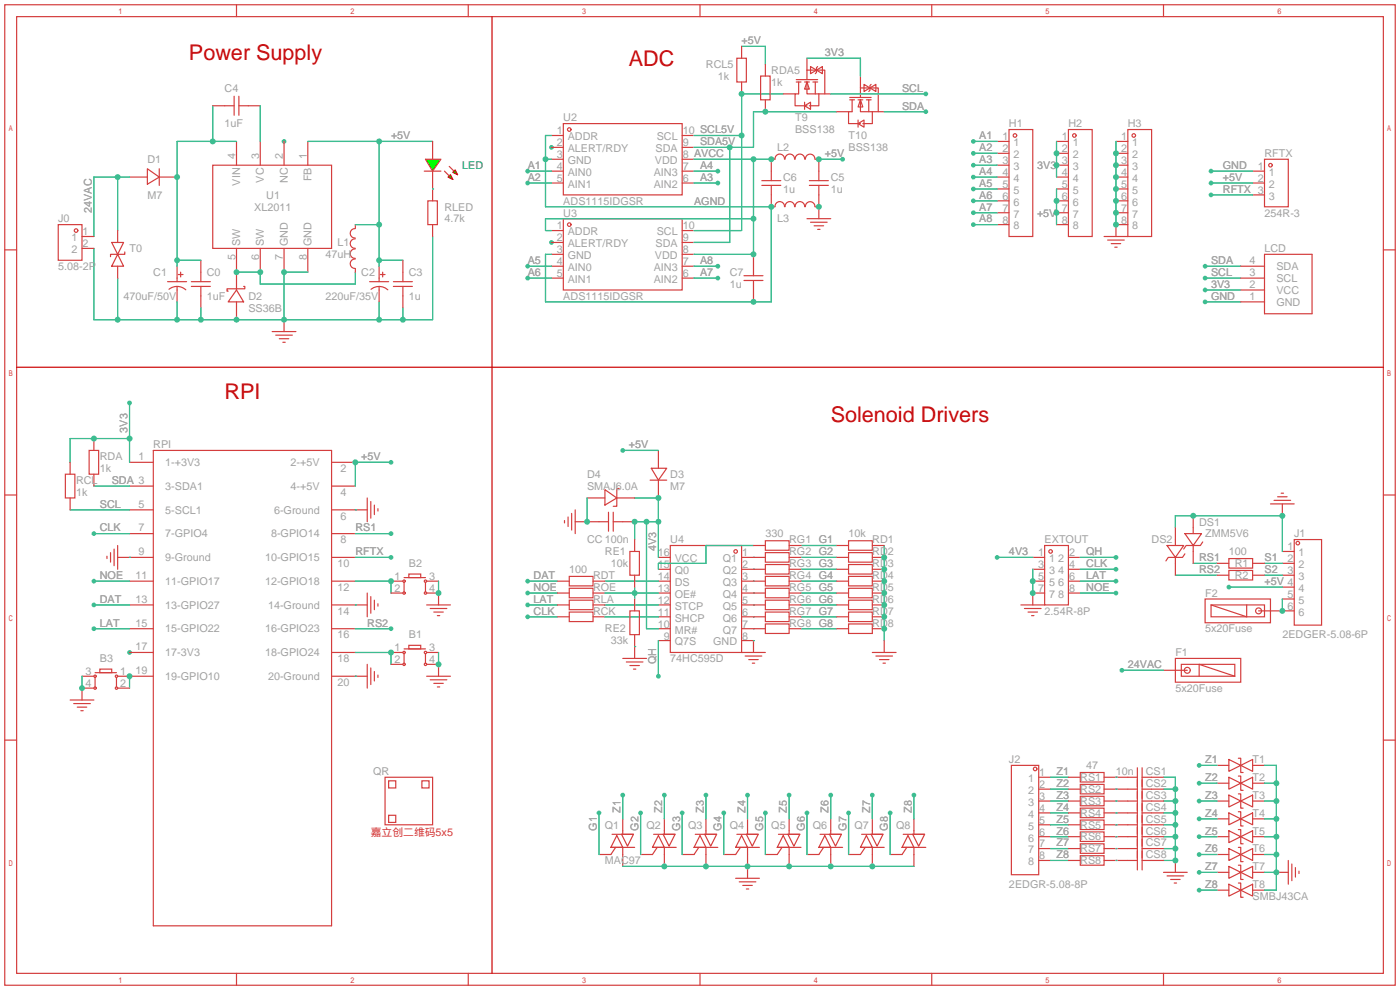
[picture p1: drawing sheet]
<svg xmlns="http://www.w3.org/2000/svg" width="299mm" height="212mm" viewBox="0 0 299 212" stroke-linecap="round" stroke-linejoin="round" font-family="sans-serif">
<g fill="#3dbd91">
<circle cx="60.7" cy="30.2" r=".51"/>
<circle cx="117.9" cy="31.5" r=".51"/>
<circle cx="117.9" cy="51.8" r=".51"/>
<circle cx="27.7" cy="139.4" r=".51"/>
<circle cx="133.1" cy="169.9" r=".51"/>
<circle cx="142" cy="169.9" r=".51"/>
<circle cx="150.9" cy="169.9" r=".51"/>
<circle cx="159.8" cy="169.9" r=".51"/>
<circle cx="168.7" cy="169.9" r=".51"/>
<circle cx="177.5" cy="169.9" r=".51"/>
<circle cx="186.4" cy="169.9" r=".51"/>
<circle cx="195.3" cy="169.9" r=".51"/>
<circle cx="128" cy="173.7" r=".51"/>
<circle cx="136.9" cy="173.7" r=".51"/>
<circle cx="145.8" cy="173.7" r=".51"/>
<circle cx="154.7" cy="173.7" r=".51"/>
<circle cx="163.6" cy="173.7" r=".51"/>
<circle cx="172.5" cy="173.7" r=".51"/>
<circle cx="181.4" cy="173.7" r=".51"/>
<circle cx="190.2" cy="173.7" r=".51"/>
<circle cx="133.1" cy="96.3" r=".51"/>
<circle cx="256.3" cy="163.6" r=".51"/>
<circle cx="256.3" cy="167.4" r=".51"/>
<circle cx="256.3" cy="171.2" r=".51"/>
<circle cx="256.3" cy="175" r=".51"/>
<circle cx="256.3" cy="178.8" r=".51"/>
<circle cx="256.3" cy="182.6" r=".51"/>
<circle cx="256.3" cy="186.4" r=".51"/>
<circle cx="256.3" cy="190.2" r=".51"/>
<circle cx="112.8" cy="36.6" r=".51"/>
<circle cx="112.8" cy="39.1" r=".51"/>
<circle cx="153.4" cy="39.1" r=".51"/>
<circle cx="153.4" cy="36.6" r=".51"/>
<circle cx="112.8" cy="56.9" r=".51"/>
<circle cx="112.8" cy="59.4" r=".51"/>
<circle cx="153.4" cy="56.9" r=".51"/>
<circle cx="153.4" cy="59.4" r=".51"/>
<circle cx="180.1" cy="34" r=".51"/>
<circle cx="262.6" cy="125.5" r=".51"/>
<circle cx="112.8" cy="124.2" r=".51"/>
<circle cx="112.8" cy="126.7" r=".51"/>
<circle cx="112.8" cy="129.3" r=".51"/>
<circle cx="112.8" cy="131.8" r=".51"/>
<circle cx="27.7" cy="86.1" r=".51"/>
<circle cx="20.1" cy="114" r=".51"/>
<circle cx="20.1" cy="124.2" r=".51"/>
<circle cx="20.1" cy="129.3" r=".51"/>
<circle cx="20.1" cy="134.4" r=".51"/>
<circle cx="83.6" cy="98.8" r=".51"/>
<circle cx="83.6" cy="114" r=".51"/>
<circle cx="83.6" cy="119.1" r=".51"/>
<circle cx="83.6" cy="134.4" r=".51"/>
<circle cx="208" cy="30.2" r=".51"/>
<circle cx="208" cy="32.8" r=".51"/>
<circle cx="208" cy="35.3" r=".51"/>
<circle cx="208" cy="37.8" r=".51"/>
<circle cx="208" cy="42.9" r=".51"/>
<circle cx="208" cy="40.4" r=".51"/>
<circle cx="208" cy="45.5" r=".51"/>
<circle cx="208" cy="48" r=".51"/>
<circle cx="140.7" cy="144.5" r=".51"/>
<circle cx="213.1" cy="119.1" r=".51"/>
<circle cx="238.5" cy="119.1" r=".51"/>
<circle cx="238.5" cy="121.7" r=".51"/>
<circle cx="238.5" cy="124.2" r=".51"/>
<circle cx="238.5" cy="126.7" r=".51"/>
<circle cx="258.8" cy="36.6" r=".51"/>
<circle cx="258.8" cy="39.1" r=".51"/>
<circle cx="258.8" cy="41.7" r=".51"/>
<circle cx="257.6" cy="56.9" r=".51"/>
<circle cx="257.6" cy="59.4" r=".51"/>
<circle cx="257.6" cy="62" r=".51"/>
<circle cx="257.6" cy="64.5" r=".51"/>
<circle cx="239.8" cy="143.3" r=".51"/>
<circle cx="197.9" cy="23.9" r=".51"/>
<circle cx="197.9" cy="20.1" r=".51"/>
</g>
<g fill="none" stroke="#d43d3d" stroke-width=".25">
<path d="M1 1h297.2v209.6h-297.2zM3.6 3.6h292.1v204.4h-292.1zM50.5 1v2.6M100.1 1v2.6M149.6 1v2.6M199.1 1v2.6M248.7 1v2.6M27.7 37.8h3.8M31.5 36.1l2.5 1.7-2.5 1.6zM34 37.8h3.8M34 36.1v3.5M45.5 35.3h25.4v17.8h-25.4z"/>
<path d="M45.5 22.6h4.5M50 20.6v4M50.5 30.2v5.1M51.1 22.6h4.5M51.1 20.6v4M55.6 30.2v5.1M60.7 30.2v5.1M65.8 30.2v5.1M90.7 36.6h3.5M92.5 30.2v3.8M92.5 36.6v3.8M1 53.4h2.6"/>
<path d="M37.8 56.9v3.3M38.1 58.7h1M38.6 58.2v1M42.9 55.6v4.6M50.5 53.1v8.9M55.6 53.1v5.1M60.7 53.1v5.1M65.8 53.1v5.1M75.9 53.2a1.01 1.01 0 0 0-1.1 1 1.01 1.01 0 0 0 1.1 1M75.9 51a1.01 1.01 0 0 0-1.1 1.1 1.01 1.01 0 0 0 1.1 1M75.9 55.4a1.01 1.01 0 0 0-1.1 1 1.01 1.01 0 0 0 1.1 1v.8M75.9 48.9a1.01 1.01 0 0 0-1.1 1 1.01 1.01 0 0 0 1.1 1"/>
<path d="M75.9 48v.8M81 56.9v3.3M81.3 58.7h1M81.8 58.2v1M295.7 53.4h2.5M35.8 60.2h4.1M36.1 61.8a2.74 2.74 0 0 1 3.6 .1M37.8 61.2v3.3M40.9 60.2h4.1M40.9 61.2h4.1M42.9 61.2v4.6M50.5 62l1.6 2.5h-3.3z"/>
<path d="M50.5 64.5v3.8M52.1 61.2h.2v.5h-3.8v.5h.3M58.2 70.9h5M58.9 71.6h3.6M59.7 72.4h2M60.5 73.2h.5M60.7 68.3v2.6M79 60.2h4.1M79.3 61.8a2.74 2.74 0 0 1 3.6 .1M81 61.2v3.3M1 105.8h2.6M295.7 105.8h2.5"/>
<path d="M1 158.2h2.6M295.7 158.2h2.5M50.5 208v2.6M100.1 208v2.6M149.6 208v2.6M199.1 208v2.6M248.7 208v2.6"/>
</g>
<g fill="none" stroke="#3dbd91" stroke-width=".25">
<path d="M45.5 22.6v7.6M50.5 30.2h-12.7v26.7M55.6 22.6v7.6M65.8 30.2h26.7M81 30.2v26.7M25.1 59.4v8.9M37.8 55.6h5.1M50.5 58.2h5.1v2.5h20.3v-2.5M65.8 58.2h-5.1v10.1M75.9 48h5.1M81 55.6h5.1M92.5 50.5v17.8h-72.4v-15.2"/>
<path d="M37.8 64.5v3.8M42.9 65.8v2.5M81 64.5v3.8M86.1 65.8v2.5"/>
</g>
<path d="M90.9 34h3.3l-1.7 2.6z" fill="#0f0" stroke="#d43d3d" stroke-width=".25"/>
<g fill="#0f0" stroke="#a10000" stroke-width=".25">
<path d="M96.8 36.8l.5-.5 .5 1z"/>
<path d="M95.8 37.8l.5-.5 .5 1.1z"/>
</g>
<g fill="none" stroke="#d43d3d" stroke-width=".25">
<path d="M157.5 12.4h2v5.1h-2zM158.5 9.9v2.5M158.5 17.5v2.6M162.6 16.3h2v5h-2zM163.6 13.7v2.6M170.2 17h4.6M170.2 17.5h1M170.7 17.5v2.6h-.8v2.5h2.6M172 17.5h1M172.5 15h3.8v5.1M172.5 17.5l.5 1.6h-1zM172.5 17.5v2.6h2.5"/>
<path d="M172.5 12.4v4.6M173.2 14.2l1.3 .8-1.3 .7zM173.7 17.5h1.1M174.2 17.5v2.6M174.5 15l1.3-.8v1.5zM174.8 14.2l-.3 .3v1l-.3 .2M183.9 18.8h3.8v5.1M183.9 16.3v4.5M184.7 18l1.2 .8-1.2 .8zM185.9 18.8l1.3-.8v1.6zM186.2 18l-.3 .3v1l-.2 .3M95 36.6l1 1"/>
<path d="M96 35.6l1 1M117.9 29h2.5M117.9 31.5h2.5M117.9 34h2.5M117.9 36.6h2.5M117.9 39.1h2.5M120.4 26.4h25.4v15.3h-25.4zM145.8 29h2.5M145.8 31.5h2.5M145.8 34h2.5M145.8 36.6h2.5M145.8 39.1h2.5"/>
<path d="M162.8 39.6h4.1M162.8 38.6h4.1M163.6 21.3v2.6M164.8 39.6v4.6h.8M165.6 34h-.8v4.6M165.6 34a1.01 1.01 0 0 1 1.1-1.1 1.01 1.01 0 0 1 1 1.1M167.4 20.1h2.5M167.8 34a1.01 1.01 0 0 1 1-1.1 1.01 1.01 0 0 1 1 1.1M169.9 34a1.01 1.01 0 0 1 1.1-1.1 1.01 1.01 0 0 1 1 1.1M172 22.6l1.2-.8v1.6zM172 21.8v1.6M172.1 34a1.01 1.01 0 0 1 1-1.1 1.01 1.01 0 0 1 1.1 1.1"/>
<path d="M173 39.6h4M173 38.6h4M174.2 34h.8v4.6M175 20.1v2.5h-2M175 39.6v7.1M175 20.1h2.5M178.8 23.9h2.6M181.6 20.8h4.6M181.6 21.3h1M182.1 21.3v2.6h-.7v2.5h2.5M183.4 26.4l1.3-.7v1.5zM183.4 25.7v1.5"/>
<path d="M183.4 21.3h1M183.9 21.3l.5 1.6h-1zM183.9 21.3v2.6h2.5M185.2 21.3h1M185.7 21.3v2.6M186.4 23.9v2.5h-2M186.4 23.9h2.6M213.1 30.2h2.5M213.1 32.8h2.5M213.1 35.3h2.5M213.1 37.8h2.5M215.6 27.7h5.1v22.8h-5.1z"/>
<path d="M225.8 30.2h2.5M225.8 32.8h2.5M225.8 35.3h2.5M225.8 37.8h2.5M228.3 27.7h5.1v22.8h-5.1zM238.5 30.2h2.5M238.5 32.8h2.5M238.5 35.3h2.5M238.5 37.8h2.5M241 27.7h5.1v22.8h-5.1zM267.7 36.6h2.6M267.7 39.1h2.6"/>
<path d="M270.3 34h5v10.2h-5zM12.4 48h5.1v7.6h-5.1zM17.5 50.5h2.6M17.5 53.1h2.6M23.9 51.8h2.5l-1.3 2.6zM25.1 54.4l1.3 2.5h-2.5zM25.1 49.3v2.5M25.1 56.9v2.5M26.7 53.8v.6h-3.1v.5M86.1 55.6v4.6M91.4 42.9h2.1v5.1h-2.1zM92.5 40.4v2.5"/>
<path d="M92.5 48v2.5M117.9 49.3h2.5M117.9 51.8h2.5M117.9 54.4h2.5M117.9 56.9h2.5M117.9 59.4h2.5M120.4 46.7h25.4v15.3h-25.4zM145.8 49.3h2.5M145.8 51.8h2.5M145.8 54.4h2.5M145.8 56.9h2.5M145.8 59.4h2.5"/>
<path d="M159 59.9h4.1M159 58.9h4.1M161 54.4v4.5M161 59.9v4.6M165.6 44.2a1.01 1.01 0 0 1 1.1-1.1 1.01 1.01 0 0 1 1 1.1M167.8 44.2a1.01 1.01 0 0 1 1-1.1 1.01 1.01 0 0 1 1 1.1M169.9 44.2a1.01 1.01 0 0 1 1.1-1.1 1.01 1.01 0 0 1 1 1.1M172.1 44.2a1.01 1.01 0 0 1 1-1.1 1.01 1.01 0 0 1 1.1 1.1M172.5 46.7h5M173.2 47.5h3.6M174 48.3h2M174.2 44.2h.8"/>
<path d="M174.8 49h.5M213.1 40.4h2.5M213.1 42.9h2.5M213.1 45.5h2.5M213.1 48h2.5M225.8 40.4h2.5M225.8 42.9h2.5M225.8 45.5h2.5M225.8 48h2.5M236 50.5h5M236.7 51.3h3.6M237.5 52.1h2"/>
<path d="M238.3 52.8h.5M238.5 40.4h2.5M238.5 42.9h2.5M238.5 45.5h2.5M241 48h-2.5v2.5M265.2 56.9h5.1M265.2 59.4h5.1M267.7 41.7h2.6M270.3 54.4h10.1v12.7h-10.1zM84.1 61.2h4M84.1 60.2h4M86.1 61.2v4.6"/>
<path d="M265.2 62h5.1M265.2 64.5h5.1M15 98.8v2.5M19 96.3h2.1v5h-2.1zM20.1 93.7v2.6M27.7 98.8h5.1M32.8 96.3h38.1v101.6h-38.1zM70.9 98.8h5M140.7 96.3v3.8M14 101.3h2v5.1h-2zM15 106.4v2.6M20.1 101.3v2.6"/>
<path d="M22.9 118.9v.5M23.6 118.1v2M24.4 117.3v3.6M25.1 119.1h7.7M25.1 116.6v5.1M27.7 103.9h5.1M27.7 109h5.1M27.7 114h5.1M70.9 119.1h5M70.9 103.9h5M70.9 109h7.6M70.9 114h5"/>
<path d="M78.5 106.4v5.1M79.2 107.2v3.5M80 107.9v2.1M80.8 108.7v.5M120.6 111.3v.5M121.4 110.5v2M122.2 109.7v3.6M122.9 111.5h7.1M122.9 109v5M125.5 106.4h3.8M129.3 104.6l2.5 1.8-2.5 1.5zM130 109.5v4"/>
<path d="M131.1 111.5h4.5M131.1 109.5v4M131.8 106.4h3.8M132.3 104.4h-.5v3.8h-.7M134.6 117.9h2.1v5h-2.1zM135.6 115.3v2.6M138.9 102.6h3.6M139.2 100.1h3.3l-1.8 2.5zM140.7 119.1h2.6M140.7 102.6v3.8M143.3 116.6h15.2v22.8h-15.2zM158.5 119.1h5.1"/>
<path d="M161 116.6h2.6M163.6 115.6h5.1v2h-5.1zM163.6 118.1h5.1v2h-5.1zM168.7 119.1h2.5M168.7 116.6h2.5M178.8 119.1h2.6M178.8 116.6h2.6M181.4 115.6h5v2h-5zM181.4 118.1h5v2h-5zM186.4 119.1h2.6M186.4 116.6h2.6M220.7 119.1h2.6"/>
<path d="M223.3 116.6h5v12.7h-5zM228.3 119.1h2.6M249.4 116.6h3.6l-1.8 2.5zM251.2 112.8v3.8M251.2 119.1v3.8M253.2 114h3.6l-1.8 2.6zM253.2 118.4l-.5 .7h-3l-.5 .8M255 110.2v3.8M255 116.6v3.8M257 115.8l-.5 .8h-3l-.5 .7M262.6 119.4h5.1v2h-5.1zM271.5 107.7h5.1"/>
<path d="M272.3 106.9h3.5M273 106.2h2.1M273.8 105.4h.5M274.1 117.9h2.5M274.1 107.7v2.5M276.6 115.3h5.8v18.3h-5.8zM27.7 124.2h5.1M27.7 129.3h5.1M27.7 134.4h5.1M27.7 139.4h5.1M70.9 124.2h5M70.9 129.3h7.6"/>
<path d="M70.9 134.4h5M70.9 139.4h5M78.5 126.7v5.1M79.2 127.5v3.6M80 128.3v2M80.8 129v.5M83.6 124.2h2.5M83.6 126.7h2.5M83.6 139.4h2.5M86.4 138.7h4.5M86.4 124.5v2M86.4 139.7v2"/>
<path d="M86.4 123.4h4.5M87.4 137.9h2.5v.8h-2.5zM87.4 122.7h2.5v.7h-2.5zM90.9 124.5v2M90.9 139.7v2M91.2 124.2h2.5M91.2 126.7h2.5v2.6M91.2 129.3h5.1M91.2 139.4h2.5M91.9 130h3.6M92.7 130.8h2M93.5 131.6h.5"/>
<path d="M119.1 124.2h2.6M119.1 126.7h2.6M119.1 129.3h2.6M119.1 131.8h2.6M121.7 123.2h5v2h-5zM121.7 125.7h5v2.1h-5zM121.7 128.3h5v2h-5zM121.7 130.8h5v2h-5zM126.7 124.2h2.6M126.7 126.7h2.6M126.7 129.3h2.6M126.7 131.8h2.6"/>
<path d="M134.6 130.6h2.1v5h-2.1zM135.6 122.9v2.6M135.6 128v2.6M135.6 135.6v5.1M140.7 121.7h2.6M140.7 124.2h2.6M140.7 126.7h2.6M140.7 129.3h2.6M140.7 131.8h2.6M140.7 134.4h2.6M140.7 136.9h2.6M158.5 121.7h5.1"/>
<path d="M158.5 124.2h5.1M158.5 126.7h5.1M158.5 129.3h5.1M158.5 131.8h5.1M158.5 134.4h5.1M158.5 136.9h2.5v2.5M158.5 139.4h5.1M163.6 120.6h5.1v2.1h-5.1zM163.6 123.2h5.1v2h-5.1zM163.6 125.7h5.1v2.1h-5.1zM163.6 128.3h5.1v2h-5.1zM163.6 130.8h5.1v2h-5.1z"/>
<path d="M163.6 133.4h5.1v2h-5.1zM168.7 121.7h2.5M168.7 124.2h2.5M168.7 126.7h2.5M168.7 129.3h2.5M168.7 131.8h2.5M168.7 134.4h2.5M178.8 121.7h2.6M178.8 124.2h2.6M178.8 126.7h2.6M178.8 129.3h2.6M178.8 131.8h2.6"/>
<path d="M178.8 134.4h2.6M181.4 120.6h5v2.1h-5zM181.4 123.2h5v2h-5zM181.4 125.7h5v2.1h-5zM181.4 128.3h5v2h-5zM181.4 130.8h5v2h-5zM181.4 133.4h5v2h-5zM186.4 121.7h2.6M186.4 124.2h2.6M186.4 126.7h2.6M186.4 129.3h2.6M186.4 131.8h2.6"/>
<path d="M186.4 134.4h2.6M186.4 139.4h5.1M189 136.9v2.5M218.2 129.3h5.1M218.9 130h3.6M219.7 130.8h2M220.5 131.6h.5M220.7 121.7h2.6M220.7 124.2h2.6M223.3 126.7h-2.6v2.6M228.3 121.7h2.6M228.3 124.2h2.6"/>
<path d="M228.3 126.7h2.6M257.6 128h13.9v5.1h-13.9zM258.8 129.3h11.5v2.5h-11.5zM258.8 129.3l7.6 2.5v-2.5M260.1 120.4h2.5M260.1 122.9h2.5M262.6 121.9h5.1v2.1h-5.1zM267.7 120.4h2.6M267.7 122.9h2.6M269 130.6h7.6M274.1 120.4h2.5M274.1 122.9h2.5"/>
<path d="M274.1 125.5h2.5M274.1 128h2.5M15 149.6h5.1M15.7 150.4h3.6M16.5 151.1h2M17.3 151.9h.5M17.5 144.5h2.6M20.1 147.1h-2.6v2.5M20.3 143.8h4.6M20.3 144.8v2M21.3 143h2.6v.8h-2.6zM24.9 144.8v2"/>
<path d="M25.1 144.5h7.7M25.1 147.1h2.6M70.9 144.5h7.6M78.5 142v5.1M79.2 142.7v3.6M80 143.5v2M80.8 144.3v.5M83.6 142h2.5M91.2 144.5h5.1M91.2 142h2.5v2.5M91.9 145.3h3.6M92.7 146.1h2"/>
<path d="M93.5 146.8h.5M133.1 140.7h5.1M133.9 141.5h3.5M134.6 142.2h2.1M135.4 143h.5M159.3 140.2h3.5M160 141h2.1M160.8 141.7h.5M187.2 140.2h3.6M188 141h2M188.7 141.7h.5M248.7 143.3h5"/>
<path d="M251.2 140.7h14v5.1h-14zM252.5 142h11.4v2.5h-11.4zM256.3 144.5v-2.5l7.6 2.5M82.3 166.1h10.2v10.2h-10.2zM83.1 166.9h1.5v1.5h-1.5zM83.1 174.2h1.5v1.6h-1.5zM90.2 166.9h1.5v1.5h-1.5zM130.8 178.3h4.6M131.8 178.6l1.3 2.5h-2.5zM132.8 178.3h2.6l-1.3 2.5zM133.1 175v3.3M139.7 178.3h4.6"/>
<path d="M140.7 178.6l1.3 2.5h-2.6zM141.7 178.3h2.6l-1.3 2.5zM142 175v3.3M148.6 178.3h4.6M149.6 178.6l1.3 2.5h-2.6zM150.6 178.3h2.6l-1.3 2.5zM150.9 175v3.3M157.5 178.3h4.6M158.5 178.6l1.3 2.5h-2.6zM159.5 178.3h2.6l-1.3 2.5zM159.8 175v3.3M166.4 178.3h4.5"/>
<path d="M167.4 178.6l1.3 2.5h-2.6zM168.4 178.3h2.5l-1.2 2.5zM168.7 175v3.3M175.3 178.3h4.5M176.3 178.6l1.2 2.5h-2.5zM177.3 178.3h2.5l-1.2 2.5zM177.5 175v3.3M184.1 178.3h4.6M185.2 178.6l1.2 2.5h-2.5zM186.2 178.3h2.5l-1.2 2.5zM186.4 175v3.3M193 178.3h4.6"/>
<path d="M194.1 178.6l1.2 2.5h-2.5zM195.1 178.3h2.5l-1.3 2.5zM195.3 175v3.3M216.2 163.6h5.8v23.3h-5.8zM222 166.1h2.5M222 168.7h2.5M222 171.2h2.5M222 173.7h2.5M222 176.3h2.5M222 178.8h2.5M228.3 166.1h2.6M228.3 168.7h2.6"/>
<path d="M228.3 171.2h2.6M228.3 173.7h2.6M228.3 176.3h2.6M228.3 178.8h2.6M230.9 165.1h5.1v2h-5.1zM230.9 167.6h5.1v2.1h-5.1zM230.9 170.2h5.1v2h-5.1zM230.9 172.7h5.1v2.1h-5.1zM230.9 175.3h5.1v2h-5.1zM230.9 177.8h5.1v2h-5.1zM236 166.1h7.1M236 168.7h7.1"/>
<path d="M236 171.2h7.1M236 173.7h7.1M236 176.3h7.1M236 178.8h7.1M243.1 164.1v21.8M244.1 166.1h4.6M244.1 168.7h4.6M244.1 171.2h4.6M244.1 173.7h4.6M244.1 176.3h4.6M244.1 178.8h4.6M244.1 164.1v21.8"/>
<path d="M260.1 171.2h2.5M260.1 178.8h2.5M260.1 163.6h2.5M260.1 167.4h2.5M260.1 175h2.5M262.6 162.3l2.6 1.3-2.6 1.2zM262.6 166.1l2.6 1.3-2.6 1.3zM262.6 169.9l2.6 1.3-2.6 1.3zM262.6 173.7l2.6 1.3-2.6 1.3zM262.6 177.5l2.6 1.3-2.6 1.3zM264.7 162.1h.5v3h.5M264.7 165.9h.5v3h.5"/>
<path d="M264.7 169.7h.5v3h.5M264.7 173.5h.5v3h.5M264.7 177.3h.5v3h.5M265.2 163.6l2.5-1.3v2.5zM265.2 167.4l2.5-1.3v2.6zM265.2 171.2l2.5-1.3v2.6zM265.2 175l2.5-1.3v2.6zM265.2 178.8l2.5-1.3v2.6zM267.7 171.2h2.6M267.7 178.8h2.6M267.7 163.6h2.6M267.7 167.4h2.6"/>
<path d="M267.7 175h2.6M130.6 181.1h5M131.6 181.1l-1 1.5h-2.6M133.1 181.1v4.1M139.4 181.1h5.1M140.5 181.1l-1.1 1.5h-2.5M142 181.1v4.1M148.3 181.1h5.1M149.4 181.1l-1.1 1.5h-2.5M150.9 181.1v4.1M157.2 181.1h5.1M157.2 187.7h5.1"/>
<path d="M158 188.5h3.5M158.2 181.1l-1 1.5h-2.5M158.7 189.2h2.1M159.5 190h.5M159.8 181.1v6.6M166.1 181.1h5.1M167.1 181.1l-1 1.5h-2.5M168.7 181.1v4.1M175 181.1h5.1M176 181.1l-1 1.5h-2.5M177.5 181.1v4.1M183.9 181.1h5.1"/>
<path d="M184.9 181.1l-1 1.5h-2.5M186.4 181.1v4.1M192.8 181.1h5.1M193.8 181.1l-1 1.5h-2.6M195.3 181.1v4.1M222 181.4h2.5M222 183.9h2.5M228.3 181.4h2.6M228.3 183.9h2.6M230.9 180.3h5.1v2.1h-5.1zM230.9 182.9h5.1v2h-5.1zM236 181.4h7.1"/>
<path d="M236 183.9h7.1M244.1 181.4h4.6M244.1 183.9h4.6M248.7 186.4h5M249.4 187.2h3.6M250.2 188h2M251 188.7h.5M251.2 183.9v2.5M260.1 182.6h2.5M260.1 186.4h2.5M260.1 190.2h2.5M262.6 181.4l2.6 1.2-2.6 1.3z"/>
<path d="M262.6 185.2l2.6 1.2-2.6 1.3zM262.6 189l2.6 1.2-2.6 1.3zM264.7 181.1h.5v3.1h.5M264.7 184.9h.5v3.1h.5M264.7 188.7h.5v3.1h.5M265.2 182.6l2.5-1.2v2.5zM265.2 186.4l2.5-1.2v2.5zM265.2 190.2l2.5-1.2v2.5zM267.7 182.6h2.6M267.7 186.4h2.6M267.7 190.2h2.6M272.8 186.4h2.5"/>
<path d="M275.3 183.9v5.1M276.1 184.7v3.5M276.9 185.4v2.1M277.6 186.2v.5"/>
<circle cx="121.7" cy="27.7" r=".38"/>
<circle cx="216.9" cy="29" r=".38"/>
<circle cx="229.6" cy="29" r=".38"/>
<circle cx="242.3" cy="29" r=".38"/>
<circle cx="271.5" cy="35.3" r=".38"/>
<circle cx="16.3" cy="49.3" r=".38"/>
<circle cx="121.7" cy="48" r=".38"/>
<circle cx="157.2" cy="117.9" r=".38"/>
<circle cx="224.5" cy="117.9" r=".38"/>
<circle cx="277.4" cy="116.1" r=".38"/>
<circle cx="86.4" cy="126.7" r=".25"/>
<circle cx="86.4" cy="139.4" r=".25"/>
<circle cx="86.4" cy="124.2" r=".25"/>
<circle cx="90.9" cy="126.7" r=".25"/>
<circle cx="90.9" cy="139.4" r=".25"/>
<circle cx="90.9" cy="124.2" r=".25"/>
<circle cx="269" cy="130.6" r=".63"/>
<circle cx="20.3" cy="144.5" r=".25"/>
<circle cx="20.3" cy="147.1" r=".25"/>
<circle cx="24.9" cy="147.1" r=".25"/>
<circle cx="24.9" cy="144.5" r=".25"/>
<circle cx="86.4" cy="142" r=".25"/>
<circle cx="90.9" cy="142" r=".25"/>
<circle cx="253.7" cy="143.3" r=".63"/>
<circle cx="221.2" cy="164.3" r=".38"/>
</g>
<g fill="none" stroke="#3dbd91" stroke-width=".25">
<path d="M158.5 9.9h5.1v3.8M172.5 12.4h11.4v3.9M25.1 37.8v11.5M27.7 37.8h-7.6v12.7M112.8 36.6h5.1M112.8 39.1h5.1M116.6 34h1.3M117.9 29h-1.3v15.2h48.2v20.3h-48.2v-10.1h1.3M148.3 36.6h5.1M148.3 39.1h5.1M148.3 29h10.2M148.3 34h16.5"/>
<path d="M156 31.5v20.3h-7.7M161 34v20.4h-12.7M167.4 20.1h-8.9v29.2h-10.2M175 34h5.1M177.5 20.1h20.4M178.8 23.9h-17.8v7.6h-12.7M189 23.9h8.9M208 37.8h5.1M208 30.2h5.1M208 32.8h5.1M208 35.3h5.1M225.8 30.2v7.6"/>
<path d="M238.5 30.2v17.8M258.8 36.6h8.9M258.8 39.1h8.9M92.5 40.4h.1M112.8 56.9h5.1M112.8 59.4h5.1M148.3 56.9h5.1M148.3 59.4h5.1M161 46.7h-44.4v2.6h1.3M175 44.2h.1M208 42.9h5.1M208 40.4h5.1"/>
<path d="M208 45.5h5.1M208 48h5.1M225.8 40.4v7.6M257.6 56.9h7.6M257.6 59.4h7.6M258.8 41.7h8.9M257.6 64.5h7.6M257.6 62h7.6M27.7 86.1v12.7M27.7 93.7h-12.7v5.1M83.6 98.8h-7.7v5.1M133.1 96.3h7.6"/>
<path d="M15 109h12.7M20.1 103.9h7.6M20.1 114h7.6M27.7 119.1h.1M75.9 109h.1M75.9 119.1h7.7M75.9 114h7.7M125.5 106.4v5.1M135.6 106.4h5.1v12.7M138.2 111.5v22.9h2.5M140.7 111.5h-5.1v3.8M161 119.1h.1"/>
<path d="M161 116.6h-10.1v3.8h-10.2v1.3M171.2 116.6h7.6M171.2 119.1h7.6M189 116.6v20.3M213.1 119.1h7.6M230.9 119.1h7.6M251.2 112.8v-2.6h22.9v7.7M20.1 134.4h7.6M20.1 124.2h7.6M20.1 129.3h7.6M75.9 129.3h.1M75.9 134.4h7.7"/>
<path d="M75.9 124.2h7.7v2.5M75.9 139.4h7.7v2.6M93.7 124.2v2.5M93.7 139.4v2.6M112.8 124.2h6.3M112.8 126.7h6.3M112.8 129.3h6.3M112.8 131.8h6.3M129.3 124.2h11.4M129.3 126.7h11.4M129.3 129.3h11.4M129.3 131.8h11.4"/>
<path d="M135.6 138.2h.1M135.6 125.5v2.5M140.7 136.9v7.6M161 124.2h.1M161 121.7h.1M161 136.9h.1M161 126.7h.1M161 129.3h.1M161 131.8h.1M161 134.4h.1M171.2 134.4h7.6M171.2 121.7h7.6"/>
<path d="M171.2 124.2h7.6M171.2 126.7h7.6M171.2 129.3h7.6M171.2 131.8h7.6M220.7 121.7v5M230.9 121.7h7.6M230.9 124.2h7.6M230.9 126.7h7.6M251.2 122.9h8.9M255 120.4h5.1M262.6 125.5h11.5M270.3 120.4h3.8"/>
<path d="M270.3 122.9h3.8M274.1 128v2.6M17.5 144.5v2.6M27.7 144.5v2.6M75.9 144.5h.1M239.8 143.3h8.9M128 173.7v8.9M133.1 169.9v5.1M136.9 173.7v8.9M142 169.9v5.1M145.8 173.7v8.9M150.9 169.9v5.1"/>
<path d="M154.7 173.7v8.9M159.8 169.9v5.1M163.6 173.7v8.9M168.7 169.9v5.1M172.5 173.7v8.9M177.5 169.9v5.1M181.4 173.7v8.9M186.4 169.9v5.1M190.2 173.7v8.9M195.3 169.9v5.1M224.5 166.1h3.8M224.5 168.7h3.8"/>
<path d="M224.5 171.2h3.8M224.5 173.7h3.8M224.5 176.3h3.8M224.5 178.8h3.8M238.5 166.1h.1M238.5 168.7h.1M238.5 171.2h.1M238.5 173.7h.1M238.5 176.3h.1M238.5 178.8h.1M248.7 166.1h2.5v17.8h-2.5M248.7 168.7h2.5"/>
<path d="M248.7 171.2h2.5M248.7 173.7h2.5M248.7 176.3h2.5M248.7 178.8h2.5M256.3 171.2h3.8M256.3 178.8h3.8M256.3 175h3.8M256.3 167.4h3.8M256.3 163.6h3.8M270.3 171.2h2.5M270.3 178.8h2.5M270.3 163.6h2.5v26.6h-2.5"/>
<path d="M270.3 175h2.5M270.3 167.4h2.5M133.1 185.2h62.2M224.5 181.4h3.8M224.5 183.9h3.8M238.5 181.4h.1M238.5 183.9h.1M248.7 181.4h2.5M256.3 190.2h3.8M256.3 186.4h3.8M256.3 182.6h3.8M270.3 186.4h2.5"/>
<path d="M270.3 182.6h2.5"/>
</g>
<path d="M105.2 3.6v204.4M3.6 78.5h292.1" fill="none" stroke="#c00" stroke-width=".25"/>
<g fill="#3dbd91">
<circle cx="55.6" cy="58.2" r=".63"/>
<circle cx="50.5" cy="58.2" r=".63"/>
<circle cx="37.8" cy="55.6" r=".63"/>
<circle cx="37.8" cy="37.8" r=".63"/>
<circle cx="45.5" cy="30.2" r=".63"/>
<circle cx="60.7" cy="58.2" r=".63"/>
<circle cx="60.7" cy="68.3" r=".63"/>
<circle cx="50.5" cy="68.3" r=".63"/>
<circle cx="42.9" cy="68.3" r=".63"/>
<circle cx="37.8" cy="68.3" r=".63"/>
<circle cx="25.1" cy="68.3" r=".63"/>
<circle cx="81" cy="68.3" r=".63"/>
<circle cx="86.1" cy="68.3" r=".63"/>
<circle cx="81" cy="55.6" r=".63"/>
<circle cx="81" cy="48" r=".63"/>
<circle cx="81" cy="30.2" r=".63"/>
<circle cx="25.1" cy="37.8" r=".63"/>
<circle cx="142" cy="185.2" r=".63"/>
<circle cx="150.9" cy="185.2" r=".63"/>
<circle cx="159.8" cy="185.2" r=".63"/>
<circle cx="168.7" cy="185.2" r=".63"/>
<circle cx="177.5" cy="185.2" r=".63"/>
<circle cx="186.4" cy="185.2" r=".63"/>
<circle cx="251.2" cy="183.9" r=".63"/>
<circle cx="251.2" cy="181.4" r=".63"/>
<circle cx="251.2" cy="178.8" r=".63"/>
<circle cx="251.2" cy="176.3" r=".63"/>
<circle cx="251.2" cy="173.7" r=".63"/>
<circle cx="251.2" cy="171.2" r=".63"/>
<circle cx="251.2" cy="168.7" r=".63"/>
<circle cx="140.7" cy="111.5" r=".63"/>
<circle cx="140.7" cy="106.4" r=".63"/>
<circle cx="138.2" cy="111.5" r=".63"/>
<circle cx="135.6" cy="111.5" r=".63"/>
<circle cx="272.8" cy="186.4" r=".63"/>
<circle cx="272.8" cy="182.6" r=".63"/>
<circle cx="272.8" cy="178.8" r=".63"/>
<circle cx="272.8" cy="175" r=".63"/>
<circle cx="272.8" cy="171.2" r=".63"/>
<circle cx="272.8" cy="167.4" r=".63"/>
<circle cx="125.5" cy="111.5" r=".63"/>
<circle cx="274.1" cy="110.2" r=".63"/>
<circle cx="255" cy="110.2" r=".63"/>
<circle cx="274.1" cy="130.6" r=".63"/>
<circle cx="156" cy="31.5" r=".63"/>
<circle cx="163.6" cy="23.9" r=".63"/>
<circle cx="158.5" cy="29" r=".63"/>
<circle cx="158.5" cy="20.1" r=".63"/>
<circle cx="175" cy="34" r=".63"/>
<circle cx="175" cy="44.2" r=".63"/>
<circle cx="161" cy="34" r=".63"/>
<circle cx="164.8" cy="34" r=".63"/>
<circle cx="161" cy="46.7" r=".63"/>
<circle cx="161" cy="54.4" r=".63"/>
<circle cx="164.8" cy="44.2" r=".63"/>
<circle cx="161" cy="64.5" r=".63"/>
<circle cx="116.6" cy="34" r=".63"/>
<circle cx="189" cy="119.1" r=".63"/>
<circle cx="189" cy="121.7" r=".63"/>
<circle cx="189" cy="124.2" r=".63"/>
<circle cx="189" cy="126.7" r=".63"/>
<circle cx="189" cy="129.3" r=".63"/>
<circle cx="189" cy="131.8" r=".63"/>
<circle cx="189" cy="134.4" r=".63"/>
<circle cx="27.7" cy="93.7" r=".63"/>
<circle cx="20.1" cy="93.7" r=".63"/>
<circle cx="27.7" cy="144.5" r=".63"/>
<circle cx="75.9" cy="98.8" r=".63"/>
<circle cx="83.6" cy="124.2" r=".63"/>
<circle cx="83.6" cy="139.4" r=".63"/>
<circle cx="93.7" cy="126.7" r=".63"/>
<circle cx="93.7" cy="142" r=".63"/>
<circle cx="17.5" cy="147.1" r=".63"/>
<circle cx="238.5" cy="32.8" r=".63"/>
<circle cx="238.5" cy="35.3" r=".63"/>
<circle cx="238.5" cy="37.8" r=".63"/>
<circle cx="238.5" cy="40.4" r=".63"/>
<circle cx="238.5" cy="42.9" r=".63"/>
<circle cx="238.5" cy="45.5" r=".63"/>
<circle cx="238.5" cy="48" r=".63"/>
<circle cx="225.8" cy="42.9" r=".63"/>
<circle cx="225.8" cy="45.5" r=".63"/>
<circle cx="225.8" cy="32.8" r=".63"/>
<circle cx="225.8" cy="35.3" r=".63"/>
<circle cx="220.7" cy="124.2" r=".63"/>
<circle cx="220.7" cy="126.7" r=".63"/>
<circle cx="135.6" cy="126.7" r=".63"/>
</g>
<g font-size="4.6" fill="#c00">
<text x="40.4" y="12.8">Power Supply</text>
<text x="134.4" y="14.1">ADC</text>
<text x="48" y="85.2">RPI</text>
<text x="177.5" y="90.3">Solenoid Drivers</text>
</g>
<g font-size="2.3" fill="#a2a2a2">
<text x="158.5" y="9.4">+5V</text>
<text x="176.3" y="12">3V3</text>
<text x="150.9" y="14.5">RCL5</text>
<text x="153.4" y="17.1">1k</text>
<text x="164.8" y="15.8">RDA5</text>
<text x="48" y="19.6">C4</text>
<text x="164.8" y="18.3">1k</text>
<text x="192.8" y="23.4">SDA</text>
<text x="192.8" y="19.6">SCL</text>
<text x="48" y="27.2">1uF</text>
<text x="83.6" y="29.8">+5V</text>
<text x="119" y="28.7">1</text>
<text x="120.4" y="26">U2</text>
<text x="121.3" y="30">ADDR</text>
<text x="140.4" y="30">SCL</text>
<text x="145.9" y="28.7">10 SCL5V</text>
<text x="169.9" y="26">T9</text>
<text x="169.9" y="28.5">BSS138</text>
<text x="181.4" y="29.8">T10</text>
<text x="209.3" y="29.8">A1</text>
<text x="214.2" y="30">1</text>
<text x="215.6" y="27.2">H1</text>
<text x="226.9" y="30">1</text>
<text x="228.3" y="27.2">H2</text>
<text x="239.6" y="30">1</text>
<text x="241" y="27.2">H3</text>
<text x="31.5" y="34.8">D1</text>
<text x="50.3" y="34" transform="rotate(-90 50.3 34)">4</text>
<text x="55.4" y="34" transform="rotate(-90 55.4 34)">3</text>
<text x="60.5" y="34" transform="rotate(-90 60.5 34)">2</text>
<text x="65.6" y="34" transform="rotate(-90 65.6 34)">1</text>
<text x="119" y="31.3">2</text>
<text x="119" y="33.8">3</text>
<text x="121.3" y="32.5">ALERT/RDY</text>
<text x="121.3" y="35.1">GND</text>
<text x="140" y="35.1">VDD</text>
<text x="140.1" y="32.5">SDA</text>
<text x="145.9" y="33.8">8 AVCC</text>
<text x="145.9" y="31.3">9</text>
<text x="149.6" y="31">SDA5V</text>
<text x="166.1" y="32.3">L2</text>
<text x="176.3" y="33.6">+5V</text>
<text x="181.4" y="32.3">BSS138</text>
<text x="209.3" y="32.3">A2</text>
<text x="209.3" y="34.8">A3</text>
<text x="214.2" y="32.5">2</text>
<text x="214.2" y="35.1">3</text>
<text x="216.6" y="31.3">1</text>
<text x="216.6" y="33.8">2</text>
<text x="226.9" y="32.5">2</text>
<text x="226.9" y="35.1">3</text>
<text x="229.3" y="31.3">1</text>
<text x="229.3" y="33.8">2</text>
<text x="239.6" y="32.5">2</text>
<text x="239.6" y="35.1">3</text>
<text x="242" y="31.3">1</text>
<text x="242" y="33.8">2</text>
<text x="270.3" y="33.6">RFTX</text>
<text x="51.3" y="39.7" transform="rotate(-90 51.3 39.7)">VIN</text>
<text x="56.4" y="39" transform="rotate(-90 56.4 39)">VC</text>
<text x="61.5" y="39.1" transform="rotate(-90 61.5 39.1)">NC</text>
<text x="66.6" y="38.8" transform="rotate(-90 66.6 38.8)">FB</text>
<text x="112.8" y="36.1">A1</text>
<text x="112.8" y="38.7">A2</text>
<text x="119" y="36.3">4</text>
<text x="119" y="38.9">5</text>
<text x="121.3" y="37.6">AIN0</text>
<text x="121.3" y="40.2">AIN1</text>
<text x="139.7" y="40.2">AIN2</text>
<text x="139.7" y="37.6">AIN3</text>
<text x="145.9" y="38.9">6</text>
<text x="145.9" y="36.3">7</text>
<text x="149.6" y="38.7">A3</text>
<text x="149.6" y="36.1">A4</text>
<text x="167.4" y="38.7">C6</text>
<text x="167.4" y="41.2">1u</text>
<text x="177.5" y="38.7">C5</text>
<text x="177.5" y="41.2">1u</text>
<text x="209.3" y="37.4">A4</text>
<text x="209.3" y="39.9">A5</text>
<text x="214.2" y="37.6">4</text>
<text x="214.2" y="40.2">5</text>
<text x="216.6" y="36.3">3</text>
<text x="216.6" y="38.9">4</text>
<text x="216.6" y="41.4">5</text>
<text x="221.7" y="36.1">3V3</text>
<text x="226.9" y="37.6">4</text>
<text x="226.9" y="40.2">5</text>
<text x="229.3" y="36.3">3</text>
<text x="229.3" y="38.9">4</text>
<text x="229.3" y="41.4">5</text>
<text x="239.6" y="37.6">4</text>
<text x="239.6" y="40.2">5</text>
<text x="242" y="36.3">3</text>
<text x="242" y="38.9">4</text>
<text x="242" y="41.4">5</text>
<text x="261.4" y="36.1">GND</text>
<text x="261.4" y="38.7">+5V</text>
<text x="261.4" y="41.2">RFTX 3</text>
<text x="268.8" y="36.3">1</text>
<text x="268.8" y="38.9">2</text>
<text x="271.2" y="37.6">1</text>
<text x="271.2" y="40.2">2</text>
<text x="12.4" y="47.5">J0</text>
<text x="19.6" y="45.5" transform="rotate(-90 19.6 45.5)">24VAC</text>
<text x="31.5" y="42.5">M7</text>
<text x="54.4" y="45">XL2011</text>
<text x="56.9" y="42.5">U1</text>
<text x="95" y="45">RLED</text>
<text x="95" y="47.5">4.7k</text>
<text x="120.4" y="43.7">ADS1115IDGSR</text>
<text x="120.4" y="46.3">U3</text>
<text x="148.3" y="43.7">AGND</text>
<text x="166.1" y="47.5">L3</text>
<text x="209.3" y="42.5">A6</text>
<text x="209.3" y="45">A7</text>
<text x="209.3" y="47.5">A8</text>
<text x="214.2" y="42.7">6</text>
<text x="214.2" y="45.2">7</text>
<text x="214.2" y="47.8">8</text>
<text x="216.6" y="44">6</text>
<text x="216.6" y="46.5">7</text>
<text x="221.6" y="46.3">+5V</text>
<text x="226.9" y="42.7">6</text>
<text x="226.9" y="45.2">7</text>
<text x="226.9" y="47.8">8</text>
<text x="229.3" y="44">6</text>
<text x="229.3" y="46.5">7</text>
<text x="239.6" y="42.7">6</text>
<text x="239.6" y="45.2">7</text>
<text x="239.6" y="47.8">8</text>
<text x="242" y="44">6</text>
<text x="242" y="46.5">7</text>
<text x="270.3" y="46.3">254R-3</text>
<text x="271.2" y="42.7">3</text>
<text x="15.3" y="51.6">1</text>
<text x="17.7" y="50.3">1</text>
<text x="17.7" y="52.9">2</text>
<text x="27.7" y="53.9">T0</text>
<text x="51.3" y="52.6" transform="rotate(-90 51.3 52.6)">SW</text>
<text x="56.4" y="52.6" transform="rotate(-90 56.4 52.6)">SW</text>
<text x="61.5" y="52.6" transform="rotate(-90 61.5 52.6)">GND</text>
<text x="66.6" y="52.6" transform="rotate(-90 66.6 52.6)">GND</text>
<text x="72.1" y="52.6">L1</text>
<text x="119" y="49">1</text>
<text x="119" y="51.6">2</text>
<text x="121.3" y="50.3">ADDR</text>
<text x="121.3" y="52.9">ALERT/RDY</text>
<text x="140.1" y="52.9">SDA</text>
<text x="140.4" y="50.3">SCL</text>
<text x="145.9" y="51.6">9</text>
<text x="145.9" y="49">10</text>
<text x="216.6" y="49">8</text>
<text x="229.3" y="49">8</text>
<text x="242" y="49">8</text>
<text x="270.3" y="53.9">LCD</text>
<text x="12.4" y="57.7">5.08-2P</text>
<text x="15.3" y="54.1">2</text>
<text x="32.8" y="59">C1</text>
<text x="44.2" y="59">C0</text>
<text x="50.3" y="55.6" transform="rotate(-90 50.3 55.6)">5</text>
<text x="55.4" y="55.6" transform="rotate(-90 55.4 55.6)">6</text>
<text x="60.5" y="55.6" transform="rotate(-90 60.5 55.6)">7</text>
<text x="65.6" y="55.6" transform="rotate(-90 65.6 55.6)">8</text>
<text x="69.6" y="55.2">47uH</text>
<text x="77.2" y="59">C2</text>
<text x="87.4" y="59">C3</text>
<text x="112.8" y="56.4">A5</text>
<text x="112.8" y="59">A6</text>
<text x="119" y="54.1">3</text>
<text x="119" y="56.7">4</text>
<text x="119" y="59.2">5</text>
<text x="121.3" y="55.4">GND</text>
<text x="121.3" y="57.9">AIN0</text>
<text x="139.7" y="57.9">AIN3</text>
<text x="140" y="55.4">VDD</text>
<text x="145.9" y="59.2">6</text>
<text x="145.9" y="56.7">7</text>
<text x="145.9" y="54.1">8</text>
<text x="149.6" y="56.4">A8</text>
<text x="149.6" y="59">A7</text>
<text x="156" y="59">C7</text>
<text x="258.8" y="56.4">SDA</text>
<text x="258.8" y="59">SCL</text>
<text x="267.1" y="56.4">4</text>
<text x="267.1" y="59">3</text>
<text x="272.8" y="57.7">SDA</text>
<text x="26.4" y="64.1">470uF/50V</text>
<text x="44.2" y="64.1">1uF</text>
<text x="53.1" y="64.1">D2</text>
<text x="69.6" y="64.1">220uF/35V</text>
<text x="87.4" y="64.1">1u</text>
<text x="120.4" y="64.1">ADS1115IDGSR</text>
<text x="121.3" y="60.5">AIN1</text>
<text x="139.7" y="60.5">AIN2</text>
<text x="156" y="61.5">1u</text>
<text x="258.8" y="61.5">3V3</text>
<text x="258.8" y="64.1">GND</text>
<text x="267.1" y="61.5">2</text>
<text x="267.1" y="64.1">1</text>
<text x="272.8" y="60.2">SCL</text>
<text x="272.8" y="62.8">VCC</text>
<text x="272.8" y="65.3">GND</text>
<text x="53.1" y="66.6">SS36B</text>
<text x="27.2" y="92.5" transform="rotate(-90 27.2 92.5)">3V3</text>
<text x="32.8" y="95.8">RPI</text>
<text x="134.4" y="95.8">+5V</text>
<text x="21.3" y="98.3">RDA</text>
<text x="21.3" y="100.9">1k</text>
<text x="29.6" y="98.3">1</text>
<text x="35.3" y="99.6">1-+3V3</text>
<text x="62.1" y="99.6">2-+5V</text>
<text x="72.8" y="100.9">2</text>
<text x="77.2" y="98.3">+5V</text>
<text x="16.3" y="103.4">RCL</text>
<text x="16.3" y="106">1k</text>
<text x="23.9" y="103.4">SDA 3</text>
<text x="35.3" y="104.7">3-SDA1</text>
<text x="62.1" y="104.7">4-+5V</text>
<text x="72.8" y="106">4</text>
<text x="125.5" y="102.2">D4</text>
<text x="125.5" y="104.7">SMAJ6.0A</text>
<text x="143.3" y="102.2">D3</text>
<text x="143.3" y="104.7">M7</text>
<text x="21.3" y="108.5">SCL</text>
<text x="21.3" y="113.6">CLK</text>
<text x="29.6" y="108.5">5</text>
<text x="29.6" y="113.6">7</text>
<text x="35.3" y="109.8">5-SCL1</text>
<text x="58.6" y="109.8">6-Ground</text>
<text x="72.8" y="111">6</text>
<text x="75.9" y="113.6">RS1</text>
<text x="256.3" y="112.3">DS1</text>
<text x="29.6" y="118.7">9</text>
<text x="35.3" y="114.9">7-GPIO4</text>
<text x="35.3" y="119.9">9-Ground</text>
<text x="56.6" y="119.9">10-GPIO15</text>
<text x="57.9" y="114.9">8-GPIO14</text>
<text x="72.8" y="116.1">8</text>
<text x="75.9" y="118.7">RFTX</text>
<text x="125.5" y="116.1">CC 100n</text>
<text x="129.3" y="118.7">RE1</text>
<text x="140.3" y="117.9" transform="rotate(-90 140.3 117.9)">4V3</text>
<text x="140.6" y="118.9">16</text>
<text x="143.3" y="116.1">U4</text>
<text x="158.6" y="118.9">1</text>
<text x="163.6" y="114.9">330</text>
<text x="168.7" y="116.1">RG1 G1</text>
<text x="168.7" y="118.7">RG2 G2</text>
<text x="181.4" y="114.9">10k</text>
<text x="186.4" y="116.1">RD1</text>
<text x="186.4" y="118.7">RD2</text>
<text x="215.6" y="118.7">4V3</text>
<text x="221.9" y="118.9">1</text>
<text x="223.3" y="116.1">EXTOUT</text>
<text x="228.5" y="118.9">2</text>
<text x="232.2" y="118.7">QH</text>
<text x="246.1" y="116.1">DS2</text>
<text x="256.3" y="119.9">RS1</text>
<text x="257.6" y="114.9">ZMM5V6</text>
<text x="262.6" y="118.7">100</text>
<text x="270.3" y="119.9">S1</text>
<text x="275.2" y="117.6">1</text>
<text x="276.6" y="114.9">J1</text>
<text x="277.5" y="118.9">1</text>
<text x="21.3" y="123.7">NOE</text>
<text x="28.9" y="123.7">11</text>
<text x="35.3" y="125">11-GPIO17</text>
<text x="56.6" y="125">12-GPIO18</text>
<text x="72.1" y="121.2">10</text>
<text x="84.3" y="124">1</text>
<text x="87.4" y="121.2">B2</text>
<text x="91.7" y="124">3</text>
<text x="114" y="123.7">DAT</text>
<text x="121.7" y="122.5">100</text>
<text x="126.7" y="123.7">RDT</text>
<text x="130.6" y="121.2">10k</text>
<text x="140.6" y="124">14</text>
<text x="140.6" y="121.4">15</text>
<text x="144.2" y="125.2">DS</text>
<text x="144.2" y="122.7">Q0</text>
<text x="144.2" y="120.2">VCC</text>
<text x="154.5" y="120.2">Q1</text>
<text x="154.5" y="122.7">Q2</text>
<text x="154.5" y="125.2">Q3</text>
<text x="158.6" y="121.4">2</text>
<text x="158.6" y="124">3</text>
<text x="168.7" y="121.2">RG3 G3</text>
<text x="168.7" y="123.7">RG4 G4</text>
<text x="186.4" y="121.2">RD3</text>
<text x="186.4" y="123.7">RD4</text>
<text x="221.9" y="121.4">3</text>
<text x="221.9" y="124">5</text>
<text x="224.2" y="120.2">1</text>
<text x="224.2" y="122.7">3</text>
<text x="224.2" y="125.2">5</text>
<text x="226.1" y="125.2">6</text>
<text x="226.1" y="122.7">4</text>
<text x="226.1" y="120.2">2</text>
<text x="228.5" y="124">6</text>
<text x="228.5" y="121.4">4</text>
<text x="232.2" y="121.2">CLK</text>
<text x="232.2" y="123.7">LAT</text>
<text x="256.3" y="122.5">RS2</text>
<text x="263.9" y="121.2">R1</text>
<text x="263.9" y="123.7">R2</text>
<text x="270.3" y="122.5">S2</text>
<text x="270.3" y="125">+5V 4</text>
<text x="275.2" y="120.2">2</text>
<text x="275.2" y="122.7">3</text>
<text x="277.5" y="121.4">2</text>
<text x="277.5" y="124">3</text>
<text x="21.3" y="128.8">DAT</text>
<text x="28.9" y="128.8">13</text>
<text x="35.3" y="130.1">13-GPIO27</text>
<text x="57.3" y="130.1">14-Ground</text>
<text x="72.1" y="126.3">12</text>
<text x="72.1" y="131.4">14</text>
<text x="84.3" y="126.5">2</text>
<text x="91.7" y="126.5">4</text>
<text x="114" y="126.3">NOE</text>
<text x="114" y="128.8">LAT</text>
<text x="114" y="131.4">CLK</text>
<text x="126.7" y="126.3">ROE</text>
<text x="126.7" y="128.8">RLA</text>
<text x="126.7" y="131.4">RCK</text>
<text x="140.6" y="131.6">11</text>
<text x="140.6" y="129.1">12</text>
<text x="140.6" y="126.5">13</text>
<text x="144.2" y="130.3">STCP</text>
<text x="144.2" y="127.8">OE#</text>
<text x="154.5" y="127.8">Q4</text>
<text x="154.5" y="130.3">Q5</text>
<text x="158.6" y="126.5">4</text>
<text x="158.6" y="129.1">5</text>
<text x="158.6" y="131.6">6</text>
<text x="168.7" y="126.3">RG5 G5</text>
<text x="168.7" y="128.8">RG6 G6</text>
<text x="168.7" y="131.4">RG7 G7</text>
<text x="186.4" y="126.3">RD5</text>
<text x="186.4" y="128.8">RD6</text>
<text x="186.4" y="131.4">RD7</text>
<text x="221.9" y="126.5">7</text>
<text x="223.3" y="131.4">2.54R-8P</text>
<text x="224.2" y="127.8">7</text>
<text x="226.1" y="127.8">8</text>
<text x="228.5" y="126.5">8</text>
<text x="232.2" y="126.3">NOE</text>
<text x="257.6" y="127.6">F2</text>
<text x="275.2" y="127.8">5</text>
<text x="275.2" y="130.3">6</text>
<text x="277.5" y="126.5">4</text>
<text x="277.5" y="129.1">5</text>
<text x="277.5" y="131.6">6</text>
<text x="21.3" y="133.9">LAT</text>
<text x="28.9" y="133.9">15</text>
<text x="35.3" y="135.2">15-GPIO22</text>
<text x="56.6" y="135.2">16-GPIO23</text>
<text x="72.1" y="136.4">16</text>
<text x="78.5" y="133.9">RS2</text>
<text x="87.4" y="136.4">B1</text>
<text x="129.3" y="135.2">RE2</text>
<text x="130.6" y="137.7">33k</text>
<text x="140.6" y="134.1">10</text>
<text x="141.8" y="136.7">9</text>
<text x="144.2" y="137.9">Q7S</text>
<text x="144.2" y="135.4">MR#</text>
<text x="144.2" y="132.9">SHCP</text>
<text x="152.4" y="137.9">GND</text>
<text x="154.5" y="132.9">Q6</text>
<text x="154.5" y="135.4">Q7</text>
<text x="158.6" y="134.1">7</text>
<text x="158.6" y="136.7">8</text>
<text x="168.7" y="133.9">RG8 G8</text>
<text x="186.4" y="133.9">RD8</text>
<text x="257.6" y="135.2">5x20Fuse</text>
<text x="274.1" y="136.4">2EDGER-5.08-6P</text>
<text x="21.3" y="141.5">B3</text>
<text x="28.9" y="139">17</text>
<text x="35.3" y="140.3">17-3V3</text>
<text x="56.6" y="140.3">18-GPIO24</text>
<text x="72.1" y="141.5">18</text>
<text x="84.3" y="141.8">2</text>
<text x="84.3" y="139.2">1</text>
<text x="91.7" y="141.8">4</text>
<text x="91.7" y="139.2">3</text>
<text x="140.3" y="142" transform="rotate(-90 140.3 142)">QH</text>
<text x="143.3" y="141.5">74HC595D</text>
<text x="241" y="142.8">24VAC</text>
<text x="251.2" y="140.3">F1</text>
<text x="18.3" y="146.9">4</text>
<text x="18.3" y="144.3">3</text>
<text x="25.7" y="146.9">2</text>
<text x="25.7" y="144.3">1</text>
<text x="28.9" y="144.1">19</text>
<text x="35.3" y="145.3">19-GPIO10</text>
<text x="57.3" y="145.3">20-Ground</text>
<text x="72.1" y="146.6">20</text>
<text x="251.2" y="147.9">5x20Fuse</text>
<text x="79.8" y="165.7">QR</text>
<text x="215.6" y="163.1">J2</text>
<text x="219.8" y="167.2">1</text>
<text x="222.1" y="165.9">1</text>
<text x="225.8" y="165.7">Z1</text>
<text x="230.9" y="166.9">RS1</text>
<text x="232.2" y="164.4">47</text>
<text x="238.5" y="165.7">10n</text>
<text x="244.9" y="165.7">CS1</text>
<text x="257.6" y="163.1">Z1</text>
<text x="257.6" y="166.9">Z2</text>
<text x="267.7" y="163.1">T1</text>
<text x="267.7" y="166.9">T2</text>
<text x="132.6" y="173.7" transform="rotate(-90 132.6 173.7)">Z1</text>
<text x="141.5" y="173.7" transform="rotate(-90 141.5 173.7)">Z2</text>
<text x="150.4" y="173.7" transform="rotate(-90 150.4 173.7)">Z3</text>
<text x="159.3" y="173.7" transform="rotate(-90 159.3 173.7)">Z4</text>
<text x="168.2" y="173.7" transform="rotate(-90 168.2 173.7)">Z5</text>
<text x="177.1" y="173.7" transform="rotate(-90 177.1 173.7)">Z6</text>
<text x="186" y="173.7" transform="rotate(-90 186 173.7)">Z7</text>
<text x="194.9" y="173.7" transform="rotate(-90 194.9 173.7)">Z8</text>
<text x="219.8" y="169.7">2</text>
<text x="219.8" y="172.2">3</text>
<text x="222.1" y="168.4">2</text>
<text x="222.1" y="171">3</text>
<text x="222.1" y="173.5">4</text>
<text x="225.8" y="168.2">Z2</text>
<text x="225.8" y="170.7">Z3</text>
<text x="225.8" y="173.3">Z4</text>
<text x="230.9" y="169.5">RS2</text>
<text x="230.9" y="172">RS3</text>
<text x="244.9" y="168.2">CS2</text>
<text x="244.9" y="170.7">CS3</text>
<text x="244.9" y="173.3">CS4</text>
<text x="257.6" y="170.7">Z3</text>
<text x="267.7" y="170.7">T3</text>
<text x="127.6" y="177.5" transform="rotate(-90 127.6 177.5)">G1</text>
<text x="129.3" y="177.1">Q1</text>
<text x="136.4" y="177.5" transform="rotate(-90 136.4 177.5)">G2</text>
<text x="138.2" y="177.1">Q2</text>
<text x="145.3" y="177.5" transform="rotate(-90 145.3 177.5)">G3</text>
<text x="147.1" y="177.1">Q3</text>
<text x="154.2" y="177.5" transform="rotate(-90 154.2 177.5)">G4</text>
<text x="156" y="177.1">Q4</text>
<text x="163.1" y="177.5" transform="rotate(-90 163.1 177.5)">G5</text>
<text x="164.8" y="177.1">Q5</text>
<text x="172" y="177.5" transform="rotate(-90 172 177.5)">G6</text>
<text x="173.7" y="177.1">Q6</text>
<text x="180.9" y="177.5" transform="rotate(-90 180.9 177.5)">G7</text>
<text x="182.6" y="177.1">Q7</text>
<text x="189.8" y="177.5" transform="rotate(-90 189.8 177.5)">G8</text>
<text x="191.5" y="177.1">Q8</text>
<text x="219.8" y="174.8">4</text>
<text x="219.8" y="177.3">5</text>
<text x="219.8" y="179.9">6</text>
<text x="222.1" y="176">5</text>
<text x="222.1" y="178.6">6</text>
<text x="225.8" y="175.8">Z5</text>
<text x="225.8" y="178.4">Z6</text>
<text x="230.9" y="174.5">RS4</text>
<text x="230.9" y="177.1">RS5</text>
<text x="230.9" y="179.6">RS6</text>
<text x="244.9" y="175.8">CS5</text>
<text x="244.9" y="178.4">CS6</text>
<text x="257.6" y="174.5">Z4</text>
<text x="257.6" y="178.4">Z5</text>
<text x="267.7" y="174.5">T4</text>
<text x="267.7" y="178.4">T5</text>
<text x="129.3" y="184.7">MAC97</text>
<text x="219.8" y="182.4">7</text>
<text x="219.8" y="184.9">8</text>
<text x="222.1" y="181.1">7</text>
<text x="222.1" y="183.7">8</text>
<text x="225.8" y="180.9">Z7</text>
<text x="225.8" y="183.4">Z8</text>
<text x="230.9" y="182.2">RS7</text>
<text x="230.9" y="184.7">RS8</text>
<text x="244.9" y="180.9">CS7</text>
<text x="244.9" y="183.4">CS8</text>
<text x="257.6" y="182.2">Z6</text>
<text x="257.6" y="186">Z7</text>
<text x="267.7" y="182.2">T6</text>
<text x="267.7" y="186">T7</text>
<text x="215.6" y="189.8">2EDGR-5.08-8P</text>
<text x="257.6" y="189.8">Z8</text>
<text x="267.7" y="189.8">T8</text>
<text x="267.7" y="192.3">SMBJ43CA</text>
</g>
<text font-size="2.3" fill="#000080" x="98.8" y="36.1">LED</text>
<text font-size="2.3" fill="#d43d3d" x="79.2" y="178.6">嘉立创二维码5x5</text>
</svg>
